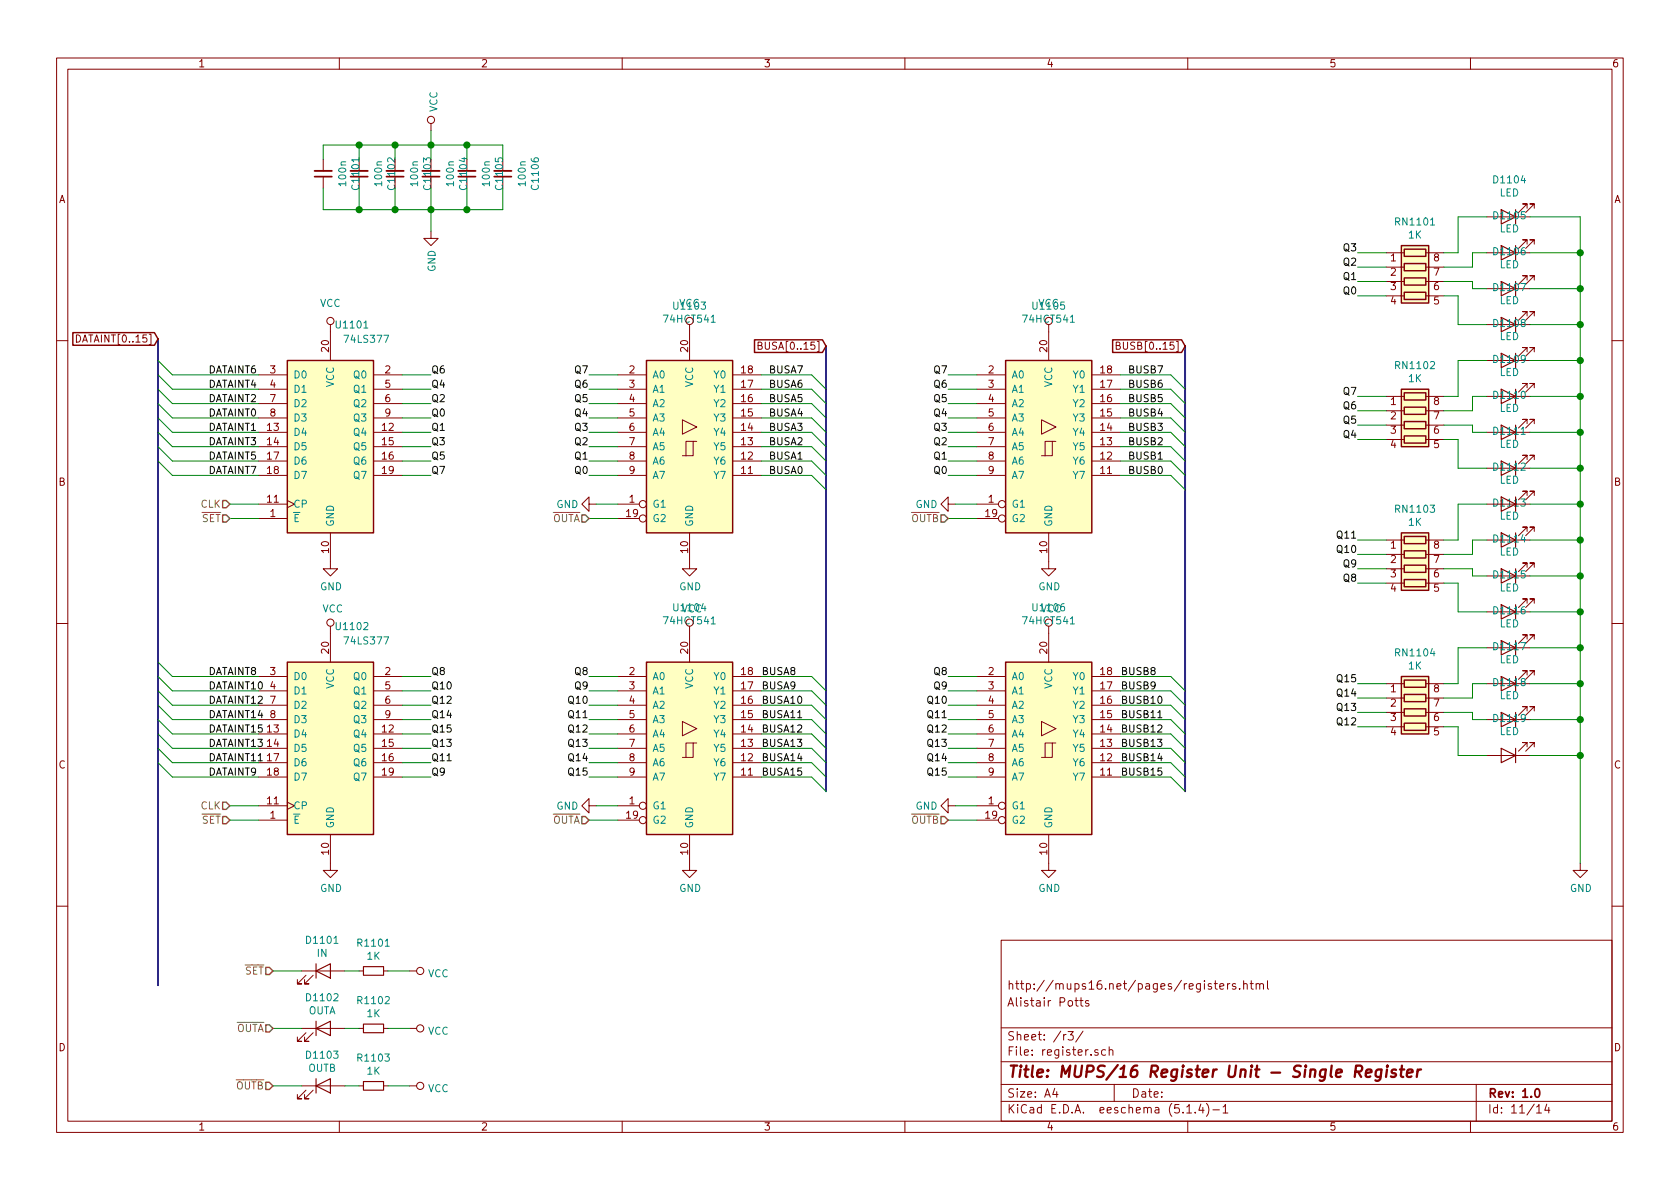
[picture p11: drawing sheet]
<svg xmlns="http://www.w3.org/2000/svg" width="297mm" height="210mm" viewBox="0 0 297 210" stroke-linecap="round" stroke-linejoin="round" font-family="sans-serif">
<g fill="none" stroke="#840000" stroke-width=".18">
<path d="M10 10.3h277v189.9h-277zM12 12.2h273v186.1h-273zM60 10.3v1.9M110 10.3v1.9M160 10.3v1.9M210 10.3v1.9M260 10.3v1.9M57.1 28.2v2M57.1 31.2v2.1M76.2 21.8v1.3M262.9 38.3h2.5M268 38.3h2.5"/>
<path d="M270 36.8v-.7h-.8h.8l-1.5 1.5M271.3 36.8v-.7h-.8h.8l-1.6 1.5M13.5 59.2a.64 .64 0 0 1 .8 .7 .64 .64 0 0 1-.8 .6zM58.4 57.4v6.3M76.2 40.9v1.3h1.3l-1.3 1.2-1.3-1.2h1.3M121.9 57.4v6.3M185.4 57.4v6.3M245.1 44.7h3.2M245.1 47.2h3.2M245.1 49.8h3.2M245.1 52.3h3.2M252.1 44.7h3.2"/>
<path d="M252.1 47.2h3.2M252.1 49.8h3.2M252.1 52.3h3.2M262.9 44.7h2.5M262.9 51h2.5M262.9 57.4h2.5M268 44.7h2.5M268 51h2.5M268 57.4h2.5M270 43.2v-.8h-.8h.8l-1.5 1.5M270 49.5v-.7h-.8h.8l-1.5 1.5M270 55.9v-.8h-.8h.8l-1.5 1.5"/>
<path d="M271.3 43.2v-.8h-.8h.8l-1.6 1.5M271.3 49.5v-.7h-.8h.8l-1.6 1.5M271.3 55.9v-.8h-.8h.8l-1.6 1.5M10 60.2h2M45.7 79h5.1M45.7 76.4h5.1M45.7 73.9h5.1M45.7 71.4h5.1M45.7 68.8h5.1M45.7 66.3h5.1M66 79h5.1M66 76.4h5.1"/>
<path d="M66 73.9h5.1M66 71.4h5.1M66 68.8h5.1M66 66.3h5.1M109.2 79h5.1M109.2 76.4h5.1M109.2 73.9h5.1M109.2 71.4h5.1M109.2 68.8h5.1M109.2 66.3h5.1M120.6 74.2l2.6 1.3-2.6 1.3zM122.6 78h-1.3v2.6"/>
<path d="M123.2 78h-.6v2.6h-2M129.5 79h5.1M129.5 76.4h5.1M129.5 73.9h5.1M129.5 71.4h5.1M129.5 68.8h5.1M129.5 66.3h5.1M134 61.1h.6l.1-.2-.1-.3-.6-.1v1.3h.5l.2-.2 .1-.3-.3-.2M172.7 79h5.1M172.7 76.4h5.1M172.7 73.9h5.1M172.7 71.4h5.1"/>
<path d="M172.7 68.8h5.1M172.7 66.3h5.1M184.1 74.2l2.6 1.3-2.6 1.3zM186.1 78h-1.3v2.6M186.7 78h-.6v2.6h-2M193 79h5.1M193 76.4h5.1M193 73.9h5.1M193 71.4h5.1M193 68.8h5.1M193 66.3h5.1M197.4 61.1h.5l.1-.5-.6-.1v1.3h.4l.3-.3v-.2l-.3-.2"/>
<path d="M245.1 70.1h3.2M245.1 72.6h3.2M245.1 75.2h3.2M245.1 77.7h3.2M252.1 70.1h3.2M252.1 72.6h3.2M252.1 75.2h3.2M252.1 77.7h3.2M262.9 76.4h2.5M262.9 70.1h2.5M262.9 63.7h2.5M268 76.4h2.5"/>
<path d="M268 70.1h2.5M268 63.7h2.5M270 62.2v-.7h-.8h.8l-1.5 1.5M270 68.6v-.8h-.8h.8l-1.5 1.5M270 74.9v-.7h-.8h.8l-1.5 1.5M271.3 62.2v-.7h-.8h.8l-1.6 1.5M271.3 68.6v-.8h-.8h.8l-1.6 1.5M271.3 74.9v-.7h-.8h.8l-1.6 1.5M285 60.2h2M45.7 89.1h5.1M45.7 84.1h5.1M45.7 81.5h5.1"/>
<path d="M45.7 91.7h5.1M50.8 88.5l1.3 .6-1.3 .7M58.4 94.2v6.4h1.3l-1.3 1.2-1.3-1.2h1.3M66 84.1h5.1M66 81.5h5.1M104.1 89.1v-1.2l-1.2 1.2 1.2 1.3v-1.3h1.3M109.2 89.1h3.8M109.2 84.1h5.1M109.2 81.5h5.1M109.2 91.7h3.8M121.9 94.2v6.4h1.3l-1.3 1.2-1.3-1.2h1.3M129.5 84.1h5.1"/>
<path d="M129.5 81.5h5.1M167.6 89.1v-1.2l-1.2 1.2 1.2 1.3v-1.3h1.3M172.7 89.1h3.8M172.7 84.1h5.1M172.7 81.5h5.1M172.7 91.7h3.8M185.4 94.2v6.4h1.3l-1.3 1.2-1.3-1.2h1.3M193 84.1h5.1M193 81.5h5.1M245.1 95.5h3.2M245.1 98h3.2M252.1 95.5h3.2"/>
<path d="M252.1 98h3.2M262.9 89.1h2.5M262.9 95.5h2.5M262.9 82.8h2.5M268 89.1h2.5M268 95.5h2.5M268 82.8h2.5M270 94v-.8h-.8h.8l-1.5 1.5M270 81.3v-.8h-.8h.8l-1.5 1.5M270 87.6v-.7h-.8h.8l-1.5 1.5M271.3 94v-.8h-.8h.8l-1.6 1.5M271.3 81.3v-.8h-.8h.8l-1.6 1.5"/>
<path d="M271.3 87.6v-.7h-.8h.8l-1.6 1.5M10 110.3h2M45.7 119.6h5.1M58.4 110.7v6.4M66 119.6h5.1M109.2 119.6h5.1M121.9 110.7v6.4M129.5 119.6h5.1M172.7 119.6h5.1M185.4 110.7v6.4M193 119.6h5.1M245.1 100.6h3.2"/>
<path d="M245.1 103.1h3.2M252.1 100.6h3.2M252.1 103.1h3.2M262.9 101.8h2.5M262.9 108.2h2.5M262.9 114.5h2.5M268 101.8h2.5M268 108.2h2.5M268 114.5h2.5M270 100.3v-.7h-.8h.8l-1.5 1.5M270 106.7v-.8h-.8h.8l-1.5 1.5M270 113v-.7h-.8h.8l-1.5 1.5"/>
<path d="M270 119.4v-.8h-.8h.8l-1.5 1.5M271.3 100.3v-.7h-.8h.8l-1.6 1.5M271.3 106.7v-.8h-.8h.8l-1.6 1.5M271.3 113v-.7h-.8h.8l-1.6 1.5M271.3 119.4v-.8h-.8h.8l-1.6 1.5M285 110.3h2M45.7 137.4h5.1M45.7 134.9h5.1M45.7 132.3h5.1M45.7 129.8h5.1M45.7 127.2h5.1M45.7 124.7h5.1"/>
<path d="M45.7 122.2h5.1M66 137.4h5.1M66 134.9h5.1M66 132.3h5.1M66 129.8h5.1M66 127.2h5.1M66 124.7h5.1M66 122.2h5.1M109.2 137.4h5.1M109.2 134.9h5.1M109.2 132.3h5.1M109.2 129.8h5.1"/>
<path d="M109.2 127.2h5.1M109.2 124.7h5.1M109.2 122.2h5.1M120.6 127.6l2.6 1.2-2.6 1.3zM122.6 131.4h-1.3v2.5M123.2 131.4h-.6v2.5h-2M129.5 137.4h5.1M129.5 134.9h5.1M129.5 132.3h5.1M129.5 129.8h5.1M129.5 127.2h5.1M129.5 124.7h5.1"/>
<path d="M129.5 122.2h5.1M172.7 137.4h5.1M172.7 134.9h5.1M172.7 132.3h5.1M172.7 129.8h5.1M172.7 127.2h5.1M172.7 124.7h5.1M172.7 122.2h5.1M184.1 127.6l2.6 1.2-2.6 1.3zM186.1 131.4h-1.3v2.5M186.7 131.4h-.6v2.5h-2M193 137.4h5.1"/>
<path d="M193 134.9h5.1M193 132.3h5.1M193 129.8h5.1M193 127.2h5.1M193 124.7h5.1M193 122.2h5.1M245.1 120.9h3.2M245.1 123.4h3.2M245.1 126h3.2M245.1 128.5h3.2M252.1 120.9h3.2M252.1 123.4h3.2"/>
<path d="M252.1 126h3.2M252.1 128.5h3.2M262.9 127.2h2.5M262.9 120.9h2.5M262.9 133.6h7.6M268 127.2h2.5M268 120.9h2.5M270 125.7v-.7h-.8h.8l-1.5 1.5M270 132.1v-.8h-.8h.8l-1.5 1.5M271.3 125.7v-.7h-.8h.8l-1.6 1.5M271.3 132.1v-.8h-.8h.8l-1.6 1.5M45.7 142.5h5.1"/>
<path d="M45.7 145h5.1M50.8 141.9l1.3 .6-1.3 .6M58.4 147.6v6.3h1.3l-1.3 1.3-1.3-1.3h1.3M104.1 142.5v-1.3l-1.2 1.3 1.2 1.3v-1.3h1.3M109.2 142.5h3.8M109.2 145h3.8M121.9 147.6v6.3h1.3l-1.3 1.3-1.3-1.3h1.3M167.6 142.5v-1.3l-1.2 1.3 1.2 1.3v-1.3h1.3M172.7 142.5h3.8M172.7 145h3.8M185.4 147.6v6.3h1.3l-1.3 1.3-1.3-1.3h1.3M279.4 152.6v1.3h1.3l-1.3 1.3-1.3-1.3h1.3"/>
<path d="M10 160.2h2M53.3 171.7h7.7M54.1 172.5l-1.5 1.5h.7h-.7v-.8M55.4 172.5l-1.6 1.5h.8h-.8v-.8M63.5 171.7h.8M67.8 171.7h.8M72.4 171.7h1.3M177 166.3h108v32h-108zM190.1 176.9h.5M190.3 176.4v1.3l.3 .2M190.9 176.9h.6M191.1 176.4v1.3l.4 .2"/>
<path d="M192.5 177l-.4-.1-.2 .2 .1 .3 .5 .1v.3h-.6M214.2 174l-.4-.1-.2 .2 .1 .3 .5 .1v.3h-.6M214.7 173.9h.5M214.9 173.4v1.3l.3 .2M215.7 174.4l.7-.1-.1-.3-.4-.1-.2 .2v.7h.6M217 173.9v1M217.4 173.9l-.3 .2-.1 .1M218.5 174a.37 .37 0 0 0-.6 .1l.1 .3 .5 .1v.1l-.2 .3-.4-.1M219.2 174.8v.1M219.9 174.1l.2-.2 .3 .1 .1 .9M219.9 173.4v1.5M221 173.9h.6"/>
<path d="M221.2 173.4v1.3l.4 .2M222.1 174.1l.2-.2 .4 .1v.9M222.1 173.9v1M222.7 174.1a.36 .36 0 0 1 .4-.2 .36 .36 0 0 1 .3 .2v.8M224.1 173.4v1.3l.2 .2M285 160.2h2M53.3 192h7.7M53.3 181.9h7.7M54.1 192.8l-1.5 1.5h.7h-.7v-.8M54.1 182.6l-1.5 1.5h.7h-.7v-.7M55.4 192.8l-1.6 1.5h.8h-.8v-.8M55.4 182.6l-1.6 1.5h.8h-.8v-.7"/>
<path d="M60 198.3v1.9M63.5 192h.8M63.5 181.9h.8M67.8 192h.8M67.8 181.9h.8M72.4 192h1.3M72.4 181.9h1.3M110 198.3v1.9M160 198.3v1.9M177 194.8h108M177 191.8h108M177 187.8h108"/>
<path d="M177 181.8h108M186.5 192.5l-.4 1h1M186.8 193v1M188.5 182.9l-.3 .1-.1 .2M188.8 182.4h1l-.5 .6 .4 .1v.7l-.2 .1-.7-.1M191.5 182.3l-1.3 2M194.1 185.7a.37 .37 0 0 0-.6 .1l.1 .2 .5 .2 .1 .1-.2 .3-.5-.1M195.5 185.7l-.5-.1-.2 .3v.6l.2 .1 .5-.1M196.1 185.7h.1a.37 .37 0 0 1 .6 .1v.8M196.1 185.1v1.5M197 191.8v3M209.8 195.8l.5-.5v1.5"/>
<path d="M209.8 196.8h.9M210 198.3v1.9M211.3 196.7v.1M212.3 195.2l-.3 1.1h.9M212.7 195.8v1M213.3 195.1a1.71 1.71 0 0 1 0 2.3M214.5 196.3h1.1M216.3 195.8l.4-.5v1.5M216.3 196.8h.8M260 198.3v1.9M261 191.8v6.5M271.7 195.8l.4-.5v1.5"/>
<path d="M271.7 196.8h.8M273.5 195.2l-.4 1.1h.9M273.8 195.8v1"/>
<circle cx="76.2" cy="21.2" r=".63"/>
<circle cx="58.4" cy="56.8" r=".63"/>
<circle cx="113.7" cy="91.7" r=".63"/>
<circle cx="113.7" cy="89.1" r=".63"/>
<circle cx="177.2" cy="91.7" r=".63"/>
<circle cx="177.2" cy="89.1" r=".63"/>
<circle cx="58.4" cy="110.1" r=".63"/>
<circle cx="113.7" cy="145" r=".63"/>
<circle cx="113.7" cy="142.5" r=".63"/>
<circle cx="177.2" cy="142.5" r=".63"/>
<circle cx="177.2" cy="145" r=".63"/>
<circle cx="74.3" cy="171.7" r=".63"/>
<circle cx="74.3" cy="181.9" r=".63"/>
<circle cx="74.3" cy="192" r=".63"/>
</g>
<path d="M55.6 31.2h3.1M62 31.2h3M68.3 31.2h3.1M74.7 31.2h3M81 31.2h3.1M87.4 31.2h3M271.5 192.7l.2-.2a.81 .81 0 0 1 .6 .6 .81 .81 0 0 1-.3 .8l-.1 .1a.79 .79 0 0 1-.4-1.3z" fill="none" stroke="#840000" stroke-width=".3"/>
<g fill="none" stroke="#840000" stroke-width=".41">
<path d="M239.6 189.5h.8a.58 .58 0 0 0 .4-.5 .58 .58 0 0 0-.3-.6h-.7l-.3 2M240.1 189.5l.6 .9M241.5 189.8l1-.2-.1-.4-.5-.1-.3 .3-.1 .9 .2 .1 .6-.1M244.2 189.2a.68 .68 0 0 0-.9 .3v.8l.2 .1 .6-.1M244.3 189.1l-.2 1.6a.6 .6 0 0 1-.9 .3M245.2 189.1l-.1 1.3M245.3 188.4v.2M246.8 189.2a.49 .49 0 0 0-.8 .3l.1 .2 .5 .1 .2 .3-.3 .3-.6-.1M247.5 189.1h.8M247.9 188.4l-.2 1.8 .1 .1 .3 .1M248.8 189.8l1-.2-.1-.4-.6-.1-.3 .3v.9l.2 .1 .6-.1M250.7 189.1l-.2 1.3"/>
<path d="M251.3 189.1a.55 .55 0 0 0-.7 .4"/>
</g>
<g fill="none" stroke="#840000" stroke-width=".2">
<path d="M265.4 37.1l2.6 1.2-2.6 1.3zM268 37.1v2.5M265.4 43.4l2.6 1.3-2.6 1.3zM265.4 49.8l2.6 1.2-2.6 1.3zM265.4 56.1l2.6 1.3-2.6 1.3zM268 43.4v2.6M268 49.8v2.5M268 56.1v2.6M265.4 62.5l2.6 1.2-2.6 1.3zM265.4 68.8l2.6 1.3-2.6 1.3zM265.4 75.2l2.6 1.2-2.6 1.3zM268 62.5v2.5"/>
<path d="M268 68.8v2.6M268 75.2v2.5M265.4 94.2l2.6 1.3-2.6 1.3zM265.4 81.5l2.6 1.3-2.6 1.3zM265.4 87.9l2.6 1.2-2.6 1.3zM268 81.5v2.6M268 87.9v2.5M268 94.2v2.6M265.4 100.6l2.6 1.2-2.6 1.3zM265.4 106.9l2.6 1.3-2.6 1.3zM265.4 113.3l2.6 1.2-2.6 1.3zM265.4 119.6l2.6 1.3-2.6 1.3z"/>
<path d="M268 100.6v2.5M268 106.9v2.6M268 113.3v2.5M268 119.6v2.6M265.4 126l2.6 1.2-2.6 1.3zM265.4 132.3l2.6 1.3-2.6 1.3zM268 126v2.5M268 132.3v2.6M55.9 171.7l2.5-1.3v2.6zM55.9 170.4v2.6M64.3 170.9h3.5v1.6h-3.5zM55.9 192l2.5-1.3v2.6z"/>
<path d="M55.9 181.9l2.5-1.3v2.5zM55.9 180.6v2.5M55.9 190.7v2.6M64.3 191.3h3.5v1.5h-3.5zM64.3 181.1h3.5v1.5h-3.5z"/>
</g>
<g fill="#ffffc2" stroke="#ffffc2" stroke-width=".18">
<path d="M114.3 63.7h15.2v30.5h-15.2z"/>
<path d="M247.8 43.4h4.8v10.2h-4.8z"/>
<path d="M114.3 117.1h15.2v30.5h-15.2z"/>
<path d="M50.8 117.1h15.2v30.5h-15.2z"/>
<path d="M247.8 68.8h4.8v10.2h-4.8z"/>
<path d="M247.8 94.2h4.8v10.2h-4.8z"/>
<path d="M247.8 119.6h4.8v10.2h-4.8z"/>
<path d="M50.8 63.7h15.2v30.5h-15.2z"/>
<path d="M177.8 63.7h15.2v30.5h-15.2z"/>
<path d="M177.8 117.1h15.2v30.5h-15.2z"/>
</g>
<g fill="none" stroke="#840000" stroke-width=".25">
<path d="M12.9 58.8h14.4l.6 1.1-.6 1.2h-14.4zM247.8 43.4h4.8v10.2h-4.8zM248.3 44.1h3.8v1.2h-3.8zM248.3 46.6h3.8v1.3h-3.8zM248.3 49.1h3.8v1.3h-3.8zM248.3 51.7h3.8v1.3h-3.8zM50.8 63.7h15.2v30.5h-15.2zM114.3 63.7h15.2v30.5h-15.2zM133.4 60.1h12l.6 1.1-.6 1.1h-12zM177.8 63.7h15.2v30.5h-15.2zM196.7 60.1h12.2l.6 1.1-.6 1.1h-12.2zM247.8 68.8h4.8v10.2h-4.8z"/>
<path d="M248.3 69.5h3.8v1.2h-3.8zM248.3 72h3.8v1.3h-3.8zM248.3 74.5h3.8v1.3h-3.8zM248.3 77.1h3.8v1.3h-3.8zM247.8 94.2h4.8v10.2h-4.8zM248.3 94.9h3.8v1.2h-3.8zM248.3 97.4h3.8v1.3h-3.8zM248.3 99.9h3.8v1.3h-3.8zM50.8 117.1h15.2v30.5h-15.2zM114.3 117.1h15.2v30.5h-15.2zM177.8 117.1h15.2v30.5h-15.2zM247.8 119.6h4.8v10.2h-4.8z"/>
<path d="M248.3 102.5h3.8v1.3h-3.8zM248.3 120.3h3.8v1.2h-3.8zM248.3 122.8h3.8v1.3h-3.8zM248.3 125.3h3.8v1.3h-3.8zM248.3 127.9h3.8v1.3h-3.8z"/>
</g>
<path d="M119.1 53.4v1.1l.3 .2 .3-.1 .2-.1v-1.1M124 53.4h.7l-.4 .5 .4 .1-.1 .6-.4 .1-.2-.1M182.6 53.4v1.1l.3 .2 .3-.1 .2-.1v-1.1M188.2 53.4h-.6l-.1 .6 .2-.1 .4 .1 .1 .6-.2 .1-.5-.1M119.1 106.8v1l.3 .2h.3l.2-.2v-1M124.3 106.7l-.3 .9h.8M182.6 106.8v1l.3 .2h.3l.2-.2v-1" fill="none" stroke="#008484" stroke-width=".18"/>
<path d="M55.6 30.2h3.1M62 30.2h3M68.3 30.2h3.1M74.7 30.2h3M81 30.2h3.1M87.4 30.2h3" fill="none" stroke="#840000" stroke-width=".33"/>
<path d="M27.9 59.9v114.3M146 61.2v78.7M209.5 61.2v78.7" fill="none" stroke="#000084" stroke-width=".3"/>
<g fill="none" stroke="#008400" stroke-width=".18">
<path d="M57.1 33.3v3.8h31.8v-3.8M57.1 28.2v-2.6h31.8v2.6M63.5 25.6v2.6M63.5 33.3v3.8M69.8 25.6v2.6M69.8 33.3v3.8M76.2 23.1v5.1M76.2 33.3v7.6M82.5 25.6v2.6M82.5 33.3v3.8M262.9 38.3h-5.1v6.4h-2.5M270.5 38.3h8.9v114.3"/>
<path d="M240 52.3h5.1M240 49.8h5.1M240 47.2h5.1M240 44.7h5.1M255.3 49.8h5v1.2h2.6M255.3 52.3h2.5v5.1h5.1M262.9 44.7h-2.6v2.5h-5M270.5 44.7h8.9M270.5 51h8.9M270.5 57.4h8.9M27.9 73.9l2.6 2.5h15.2M27.9 71.4l2.6 2.5h15.2"/>
<path d="M27.9 79l2.6 2.5h15.2M27.9 76.4l2.6 2.6h15.2M27.9 68.8l2.6 2.6h15.2M27.9 66.3l2.6 2.5h15.2M27.9 63.7l2.6 2.6h15.2M71.1 76.4h5.1M71.1 73.9h5.1M71.1 79h5.1M71.1 71.4h5.1M71.1 68.8h5.1M71.1 66.3h5.1M104.1 76.4h5.1"/>
<path d="M104.1 73.9h5.1M104.1 79h5.1M104.1 71.4h5.1M104.1 68.8h5.1M104.1 66.3h5.1M134.6 76.4h8.9l2.5 2.6M134.6 73.9h8.9l2.5 2.5M134.6 79h8.9l2.5 2.5M134.6 71.4h8.9l2.5 2.5M134.6 68.8h8.9l2.5 2.6M134.6 66.3h8.9l2.5 2.5M167.6 76.4h5.1"/>
<path d="M167.6 73.9h5.1M167.6 79h5.1M167.6 71.4h5.1M167.6 68.8h5.1M167.6 66.3h5.1M198.1 76.4h8.9l2.5 2.6M198.1 73.9h8.9l2.5 2.5M198.1 79h8.9l2.5 2.5M198.1 71.4h8.9l2.5 2.5M198.1 68.8h8.9l2.5 2.6M198.1 66.3h8.9l2.5 2.5M240 77.7h5.1"/>
<path d="M240 72.6h5.1M240 70.1h5.1M240 75.2h5.1M255.3 75.2h5v1.2h2.6M255.3 77.7h2.5v5.1h5.1M262.9 70.1h-2.6v2.5h-5M262.9 63.7h-5.1v6.4h-2.5M270.5 76.4h8.9M270.5 70.1h8.9M270.5 63.7h8.9M27.9 81.5l2.6 2.6h15.2M40.6 89.1h5.1"/>
<path d="M40.6 91.7h5.1M71.1 84.1h5.1M71.1 81.5h5.1M104.1 91.7h5.1M104.1 84.1h5.1M104.1 81.5h5.1M105.4 89.1h3.8M134.6 84.1h8.9l2.5 2.5M134.6 81.5h8.9l2.5 2.6M167.6 91.7h5.1M167.6 84.1h5.1M167.6 81.5h5.1"/>
<path d="M168.9 89.1h3.8M198.1 84.1h8.9l2.5 2.5M198.1 81.5h8.9l2.5 2.6M240 95.5h5.1M240 98h5.1M262.9 95.5h-2.6v2.5h-5M262.9 89.1h-5.1v6.4h-2.5M270.5 82.8h8.9M270.5 95.5h8.9M270.5 89.1h8.9M27.9 119.6l2.6 2.6h15.2M27.9 117.1l2.6 2.5h15.2"/>
<path d="M71.1 119.6h5.1M104.1 119.6h5.1M134.6 119.6h8.9l2.5 2.6M167.6 119.6h5.1M198.1 119.6h8.9l2.5 2.6M240 100.6h5.1M240 103.1h5.1M255.3 100.6h5v1.2h2.6M255.3 103.1h2.5v5.1h5.1M262.9 114.5h-5.1v6.4h-2.5M270.5 101.8h8.9M270.5 108.2h8.9"/>
<path d="M270.5 114.5h8.9M27.9 134.9l2.6 2.5h15.2M27.9 132.3l2.6 2.6h15.2M27.9 129.8l2.6 2.5h15.2M27.9 127.2l2.6 2.6h15.2M27.9 124.7l2.6 2.5h15.2M27.9 122.2l2.6 2.5h15.2M71.1 137.4h5.1M71.1 134.9h5.1M71.1 132.3h5.1M71.1 129.8h5.1M71.1 127.2h5.1"/>
<path d="M71.1 124.7h5.1M71.1 122.2h5.1M104.1 137.4h5.1M104.1 134.9h5.1M104.1 132.3h5.1M104.1 129.8h5.1M104.1 127.2h5.1M104.1 124.7h5.1M104.1 122.2h5.1M134.6 137.4h8.9l2.5 2.5M134.6 134.9h8.9l2.5 2.5M134.6 132.3h8.9l2.5 2.6"/>
<path d="M134.6 129.8h8.9l2.5 2.5M134.6 127.2h8.9l2.5 2.6M134.6 124.7h8.9l2.5 2.5M134.6 122.2h8.9l2.5 2.5M167.6 137.4h5.1M167.6 134.9h5.1M167.6 132.3h5.1M167.6 129.8h5.1M167.6 127.2h5.1M167.6 124.7h5.1M167.6 122.2h5.1M198.1 137.4h8.9l2.5 2.5"/>
<path d="M198.1 134.9h8.9l2.5 2.5M198.1 132.3h8.9l2.5 2.6M198.1 129.8h8.9l2.5 2.5M198.1 127.2h8.9l2.5 2.6M198.1 124.7h8.9l2.5 2.5M198.1 122.2h8.9l2.5 2.5M240 123.4h5.1M240 120.9h5.1M240 128.5h5.1M240 126h5.1M255.3 126h5v1.2h2.6M255.3 128.5h2.5v5.1h5.1"/>
<path d="M262.9 120.9h-2.6v2.5h-5M270.5 120.9h8.9M270.5 127.2h8.9M270.5 133.6h8.9M40.6 145h5.1M40.6 142.5h5.1M104.1 145h5.1M105.4 142.5h3.8M167.6 145h5.1M168.9 142.5h3.8M48.3 171.7h5M61 171.7h2.5"/>
<path d="M68.6 171.7h3.8M48.3 181.9h5M48.3 192h5M61 181.9h2.5M61 192h2.5M68.6 181.9h3.8M68.6 192h3.8"/>
</g>
<path d="M39.4 88.5h.6l.6 .6-.6 .7h-.6zM39.4 91.1h.6l.6 .6-.6 .6h-.6zM102.9 91.1h.6l.6 .6-.6 .6h-.6zM166.4 91.1h.6l.6 .6-.6 .6h-.6zM39.4 141.9h.6l.6 .6-.6 .6h-.6zM39.4 144.4h.6l.6 .6-.6 .7h-.6zM102.9 144.4h.6l.6 .6-.6 .7h-.6zM166.4 144.4h.6l.6 .6-.6 .7h-.6zM47 171.1h.6l.7 .6-.7 .6h-.6zM47 191.4h.6l.7 .6-.7 .7h-.6zM47 181.2h.6l.7 .7-.7 .6h-.6z" fill="none" stroke="#848400" stroke-width=".25"/>
<path d="M204.8 81.2h.7M141 126.9h.8M204.7 126.9h.7M205 133.2l-.3 .9h.8" fill="none" stroke="#000" stroke-width=".18"/>
<g fill="#008400" stroke="#008400" stroke-width=".25">
<circle cx="279.4" cy="114.5" r=".51"/>
<circle cx="279.4" cy="101.8" r=".51"/>
<circle cx="279.4" cy="108.2" r=".51"/>
<circle cx="279.4" cy="44.7" r=".51"/>
<circle cx="76.2" cy="37.1" r=".51"/>
<circle cx="76.2" cy="25.6" r=".51"/>
<circle cx="279.4" cy="51" r=".51"/>
<circle cx="279.4" cy="120.9" r=".51"/>
<circle cx="279.4" cy="57.4" r=".51"/>
<circle cx="82.6" cy="37.1" r=".51"/>
<circle cx="279.4" cy="133.6" r=".51"/>
<circle cx="279.4" cy="63.7" r=".51"/>
<circle cx="279.4" cy="95.5" r=".51"/>
<circle cx="82.6" cy="25.6" r=".51"/>
<circle cx="279.4" cy="70.1" r=".51"/>
<circle cx="63.5" cy="37.1" r=".51"/>
<circle cx="279.4" cy="76.4" r=".51"/>
<circle cx="63.5" cy="25.6" r=".51"/>
<circle cx="69.9" cy="37.1" r=".51"/>
<circle cx="279.4" cy="82.8" r=".51"/>
<circle cx="69.9" cy="25.6" r=".51"/>
<circle cx="279.4" cy="127.2" r=".51"/>
<circle cx="279.4" cy="89.1" r=".51"/>
</g>
<text font-size="2.8" fill="#840000" x="178" y="190.5">Title: MUPS/16 Register Unit - Single Register</text>
<g font-size="2.1" fill="#840000">
<text x="178" y="178">Alistair Potts</text>
<text x="178" y="175">http://mups16.net/pages/registers.html</text>
<text x="178" y="184">Sheet: /r3/</text>
<text x="178" y="186.7">File: register.sch</text>
<text x="178" y="196.9">KiCad E.D.A. eeschema (5.1.4)-1</text>
<text x="178" y="194.1">Size: A4</text>
<text x="200" y="194.1">Date:</text>
<text x="263" y="194.1">Rev: 1.0</text>
<text x="263" y="196.9">Id: 11/14</text>
</g>
<g font-size="1.8" fill="#840000">
<text x="35" y="11.9">1</text>
<text x="85" y="11.9">2</text>
<text x="135" y="11.9">3</text>
<text x="185" y="11.9">4</text>
<text x="235" y="11.9">5</text>
<text x="285" y="11.9">6</text>
<text x="10.4" y="35.9">A</text>
<text x="69.9" y="33.3" transform="rotate(-90 69.9 33.3)">C1102</text>
<text x="76.2" y="33.3" transform="rotate(-90 76.2 33.3)">C1103</text>
<text x="285.4" y="35.9">A</text>
<text x="245.9" y="46.2">1</text>
<text x="253.5" y="46.2">8</text>
<text x="245.9" y="48.8">2</text>
<text x="245.9" y="51.3">3</text>
<text x="245.9" y="53.8">4</text>
<text x="253.5" y="53.8">5</text>
<text x="253.5" y="51.3">6</text>
<text x="253.5" y="48.8">7</text>
<text x="117.7" y="57.1">74HCT541</text>
<text x="14.3" y="60.6">DATAINT[0..15]</text>
<text x="58.2" y="62.2" transform="rotate(-90 58.2 62.2)">20</text>
<text x="121.7" y="62.2" transform="rotate(-90 121.7 62.2)">20</text>
<text x="135.1" y="61.8">BUSA[0..15]</text>
<text x="185.2" y="62.2" transform="rotate(-90 185.2 62.2)">20</text>
<text x="198.6" y="61.8">BUSB[0..15]</text>
<text x="47.8" y="66">3</text>
<text x="47.8" y="68.6">4</text>
<text x="47.8" y="71.1">7</text>
<text x="68.1" y="66">2</text>
<text x="68.1" y="68.6">5</text>
<text x="68.1" y="71.1">6</text>
<text x="111.3" y="66">2</text>
<text x="111.3" y="68.6">3</text>
<text x="111.3" y="71.1">4</text>
<text x="131.1" y="71.1">16</text>
<text x="131.1" y="68.6">17</text>
<text x="131.1" y="66">18</text>
<text x="174.8" y="66">2</text>
<text x="174.8" y="68.6">3</text>
<text x="174.8" y="71.1">4</text>
<text x="194.6" y="71.1">16</text>
<text x="194.6" y="68.6">17</text>
<text x="194.6" y="66">18</text>
<text x="245.9" y="71.6">1</text>
<text x="253.5" y="71.6">8</text>
<text x="47.3" y="76.2">13</text>
<text x="47.8" y="73.7">8</text>
<text x="67.6" y="76.2">12</text>
<text x="68.1" y="73.7">9</text>
<text x="111.3" y="73.7">5</text>
<text x="111.3" y="76.2">6</text>
<text x="131.1" y="76.2">14</text>
<text x="131.1" y="73.7">15</text>
<text x="174.8" y="73.7">5</text>
<text x="174.8" y="76.2">6</text>
<text x="194.6" y="76.2">14</text>
<text x="194.6" y="73.7">15</text>
<text x="245.9" y="74.2">2</text>
<text x="245.9" y="76.7">3</text>
<text x="253.5" y="76.7">6</text>
<text x="253.5" y="74.2">7</text>
<text x="47.3" y="78.7">14</text>
<text x="47.3" y="81.3">17</text>
<text x="47.3" y="83.8">18</text>
<text x="67.6" y="78.7">15</text>
<text x="67.6" y="81.3">16</text>
<text x="67.6" y="83.8">19</text>
<text x="111.3" y="78.7">7</text>
<text x="111.3" y="81.3">8</text>
<text x="111.3" y="83.8">9</text>
<text x="131.1" y="83.8">11</text>
<text x="131.1" y="81.3">12</text>
<text x="131.1" y="78.7">13</text>
<text x="174.8" y="78.7">7</text>
<text x="174.8" y="81.3">8</text>
<text x="174.8" y="83.8">9</text>
<text x="194.6" y="83.8">11</text>
<text x="194.6" y="81.3">12</text>
<text x="194.6" y="78.7">13</text>
<text x="245.9" y="79.2">4</text>
<text x="253.5" y="79.2">5</text>
<text x="10.4" y="85.9">B</text>
<text x="47.3" y="88.9">11</text>
<text x="111.3" y="88.9">1</text>
<text x="174.8" y="88.9">1</text>
<text x="264.3" y="89.6">D1113</text>
<text x="285.4" y="85.9">B</text>
<text x="47.8" y="91.4">1</text>
<text x="110.8" y="91.4">19</text>
<text x="174.3" y="91.4">19</text>
<text x="58.2" y="97.7" transform="rotate(-90 58.2 97.7)">10</text>
<text x="121.7" y="97.7" transform="rotate(-90 121.7 97.7)">10</text>
<text x="185.2" y="97.7" transform="rotate(-90 185.2 97.7)">10</text>
<text x="245.9" y="97">1</text>
<text x="245.9" y="99.6">2</text>
<text x="253.5" y="99.6">7</text>
<text x="253.5" y="97">8</text>
<text x="245.9" y="102.1">3</text>
<text x="245.9" y="104.6">4</text>
<text x="253.5" y="104.6">5</text>
<text x="253.5" y="102.1">6</text>
<text x="117.7" y="110.4">74HCT541</text>
<text x="47.8" y="119.4">3</text>
<text x="58.2" y="115.5" transform="rotate(-90 58.2 115.5)">20</text>
<text x="68.1" y="119.4">2</text>
<text x="111.3" y="119.4">2</text>
<text x="121.7" y="115.5" transform="rotate(-90 121.7 115.5)">20</text>
<text x="131.1" y="119.4">18</text>
<text x="174.8" y="119.4">2</text>
<text x="185.2" y="115.5" transform="rotate(-90 185.2 115.5)">20</text>
<text x="194.6" y="119.4">18</text>
<text x="47.8" y="121.9">4</text>
<text x="47.8" y="124.5">7</text>
<text x="68.1" y="121.9">5</text>
<text x="68.1" y="124.5">6</text>
<text x="111.3" y="121.9">3</text>
<text x="111.3" y="124.5">4</text>
<text x="131.1" y="124.5">16</text>
<text x="131.1" y="121.9">17</text>
<text x="174.8" y="121.9">3</text>
<text x="174.8" y="124.5">4</text>
<text x="194.6" y="124.5">16</text>
<text x="194.6" y="121.9">17</text>
<text x="245.9" y="122.4">1</text>
<text x="245.9" y="125">2</text>
<text x="253.5" y="125">7</text>
<text x="253.5" y="122.4">8</text>
<text x="47.3" y="129.5">13</text>
<text x="47.8" y="127">8</text>
<text x="67.6" y="129.5">12</text>
<text x="68.1" y="127">9</text>
<text x="111.3" y="127">5</text>
<text x="111.3" y="129.5">6</text>
<text x="131.1" y="129.5">14</text>
<text x="131.1" y="127">15</text>
<text x="174.8" y="127">5</text>
<text x="174.8" y="129.5">6</text>
<text x="194.6" y="129.5">14</text>
<text x="194.6" y="127">15</text>
<text x="245.9" y="127.5">3</text>
<text x="245.9" y="130">4</text>
<text x="253.5" y="130">5</text>
<text x="253.5" y="127.5">6</text>
<text x="10.4" y="135.9">C</text>
<text x="47.3" y="132.1">14</text>
<text x="47.3" y="134.6">17</text>
<text x="47.3" y="137.2">18</text>
<text x="67.6" y="132.1">15</text>
<text x="67.6" y="134.6">16</text>
<text x="67.6" y="137.2">19</text>
<text x="111.3" y="132.1">7</text>
<text x="111.3" y="134.6">8</text>
<text x="111.3" y="137.2">9</text>
<text x="131.1" y="137.2">11</text>
<text x="131.1" y="134.6">12</text>
<text x="131.1" y="132.1">13</text>
<text x="174.8" y="132.1">7</text>
<text x="174.8" y="134.6">8</text>
<text x="174.8" y="137.2">9</text>
<text x="194.6" y="137.2">11</text>
<text x="194.6" y="134.6">12</text>
<text x="194.6" y="132.1">13</text>
<text x="285.4" y="135.9">C</text>
<text x="47.3" y="142.2">11</text>
<text x="111.3" y="142.2">1</text>
<text x="174.8" y="142.2">1</text>
<text x="47.8" y="144.8">1</text>
<text x="110.8" y="144.8">19</text>
<text x="174.3" y="144.8">19</text>
<text x="58.2" y="151.1" transform="rotate(-90 58.2 151.1)">10</text>
<text x="121.7" y="151.1" transform="rotate(-90 121.7 151.1)">10</text>
<text x="185.2" y="151.1" transform="rotate(-90 185.2 151.1)">10</text>
<text x="10.4" y="185.9">D</text>
<text x="285.4" y="185.9">D</text>
<text x="35" y="199.9">1</text>
<text x="85" y="199.9">2</text>
<text x="135" y="199.9">3</text>
<text x="185" y="199.9">4</text>
<text x="235" y="199.9">5</text>
<text x="285" y="199.9">6</text>
</g>
<g font-size="1.8" fill="#008484">
<text x="77.3" y="19.8" transform="rotate(-90 77.3 19.8)">VCC</text>
<text x="61.2" y="32.7" transform="rotate(-90 61.2 32.7)">100n</text>
<text x="63.5" y="33.3" transform="rotate(-90 63.5 33.3)">C1101</text>
<text x="67.6" y="32.7" transform="rotate(-90 67.6 32.7)">100n</text>
<text x="73.9" y="32.7" transform="rotate(-90 73.9 32.7)">100n</text>
<text x="80.3" y="32.7" transform="rotate(-90 80.3 32.7)">100n</text>
<text x="82.6" y="33.3" transform="rotate(-90 82.6 33.3)">C1104</text>
<text x="86.6" y="32.7" transform="rotate(-90 86.6 32.7)">100n</text>
<text x="88.9" y="33.3" transform="rotate(-90 88.9 33.3)">C1105</text>
<text x="93" y="32.7" transform="rotate(-90 93 32.7)">100n</text>
<text x="95.3" y="33.3" transform="rotate(-90 95.3 33.3)">C1106</text>
<text x="264.3" y="32.4">D1104</text>
<text x="265.1" y="34.7">LED</text>
<text x="247" y="39.9">RN1101</text>
<text x="264.3" y="38.8">D1105</text>
<text x="265.1" y="41.1">LED</text>
<text x="249.1" y="42.2">1K</text>
<text x="264.3" y="45.1">D1106</text>
<text x="265.1" y="47.4">LED</text>
<text x="77" y="48.1" transform="rotate(-90 77 48.1)">GND</text>
<text x="264.3" y="51.5">D1107</text>
<text x="265.1" y="53.8">LED</text>
<text x="56.6" y="54.3">VCC</text>
<text x="59.6" y="58.1">U1101</text>
<text x="120.1" y="54.3">VCC</text>
<text x="181.2" y="57.1">74HCT541</text>
<text x="183.6" y="54.3">VCC</text>
<text x="264.3" y="57.8">D1108</text>
<text x="61.2" y="60.6">74LS377</text>
<text x="247" y="65.3">RN1102</text>
<text x="264.3" y="64.2">D1109</text>
<text x="265.1" y="60.1">LED</text>
<text x="51.8" y="66.9">D0</text>
<text x="51.8" y="69.5">D1</text>
<text x="59.1" y="68.5" transform="rotate(-90 59.1 68.5)">VCC</text>
<text x="62.7" y="66.9">Q0</text>
<text x="62.7" y="69.5">Q1</text>
<text x="115.3" y="66.9">A0</text>
<text x="115.3" y="69.5">A1</text>
<text x="122.6" y="68.5" transform="rotate(-90 122.6 68.5)">VCC</text>
<text x="126.4" y="69.5">Y1</text>
<text x="126.4" y="66.9">Y0</text>
<text x="178.8" y="66.9">A0</text>
<text x="178.8" y="69.5">A1</text>
<text x="186.1" y="68.5" transform="rotate(-90 186.1 68.5)">VCC</text>
<text x="189.9" y="69.5">Y1</text>
<text x="189.9" y="66.9">Y0</text>
<text x="249.1" y="67.6">1K</text>
<text x="264.3" y="70.5">D1110</text>
<text x="265.1" y="66.5">LED</text>
<text x="51.8" y="77.1">D4</text>
<text x="51.8" y="72">D2</text>
<text x="51.8" y="74.5">D3</text>
<text x="62.7" y="77.1">Q4</text>
<text x="62.7" y="72">Q2</text>
<text x="62.7" y="74.5">Q3</text>
<text x="115.3" y="72">A2</text>
<text x="115.3" y="74.5">A3</text>
<text x="115.3" y="77.1">A4</text>
<text x="126.4" y="77.1">Y4</text>
<text x="126.4" y="74.5">Y3</text>
<text x="126.4" y="72">Y2</text>
<text x="178.8" y="72">A2</text>
<text x="178.8" y="74.5">A3</text>
<text x="178.8" y="77.1">A4</text>
<text x="189.9" y="77.1">Y4</text>
<text x="189.9" y="74.5">Y3</text>
<text x="189.9" y="72">Y2</text>
<text x="264.3" y="76.9">D1111</text>
<text x="265.1" y="72.8">LED</text>
<text x="51.8" y="79.6">D5</text>
<text x="51.8" y="82.2">D6</text>
<text x="62.7" y="79.6">Q5</text>
<text x="62.7" y="82.2">Q6</text>
<text x="115.3" y="79.6">A5</text>
<text x="115.3" y="82.2">A6</text>
<text x="126.4" y="82.2">Y6</text>
<text x="126.4" y="79.6">Y5</text>
<text x="178.8" y="79.6">A5</text>
<text x="178.8" y="82.2">A6</text>
<text x="189.9" y="82.2">Y6</text>
<text x="189.9" y="79.6">Y5</text>
<text x="264.3" y="83.2">D1112</text>
<text x="265.1" y="79.2">LED</text>
<text x="51.8" y="89.8">CP</text>
<text x="51.8" y="84.7">D7</text>
<text x="62.7" y="84.7">Q7</text>
<text x="98.4" y="89.8">GND</text>
<text x="115.3" y="89.8">G1</text>
<text x="115.3" y="84.7">A7</text>
<text x="126.4" y="84.7">Y7</text>
<text x="161.9" y="89.8">GND</text>
<text x="178.8" y="89.8">G1</text>
<text x="178.8" y="84.7">A7</text>
<text x="189.9" y="84.7">Y7</text>
<text x="265.1" y="85.5">LED</text>
<text x="51.8" y="92.3">E</text>
<text x="59.1" y="93.2" transform="rotate(-90 59.1 93.2)">GND</text>
<text x="115.3" y="92.3">G2</text>
<text x="122.6" y="93.2" transform="rotate(-90 122.6 93.2)">GND</text>
<text x="178.8" y="92.3">G2</text>
<text x="186.1" y="93.2" transform="rotate(-90 186.1 93.2)">GND</text>
<text x="247" y="90.7">RN1103</text>
<text x="249.1" y="93">1K</text>
<text x="264.3" y="95.9">D1114</text>
<text x="265.1" y="91.9">LED</text>
<text x="265.1" y="98.2">LED</text>
<text x="56.6" y="104.4">GND</text>
<text x="120.1" y="104.4">GND</text>
<text x="183.6" y="104.4">GND</text>
<text x="264.3" y="102.3">D1115</text>
<text x="265.1" y="104.6">LED</text>
<text x="57" y="108.3">VCC</text>
<text x="59.6" y="111.4">U1102</text>
<text x="61.2" y="114">74LS377</text>
<text x="120.5" y="108.3">VCC</text>
<text x="181.2" y="110.4">74HCT541</text>
<text x="184" y="108.3">VCC</text>
<text x="264.3" y="108.6">D1116</text>
<text x="265.1" y="110.9">LED</text>
<text x="247" y="116.1">RN1104</text>
<text x="249.1" y="118.4">1K</text>
<text x="264.3" y="115">D1117</text>
<text x="265.1" y="117.3">LED</text>
<text x="51.8" y="120.3">D0</text>
<text x="51.8" y="122.8">D1</text>
<text x="51.8" y="125.3">D2</text>
<text x="59.1" y="121.8" transform="rotate(-90 59.1 121.8)">VCC</text>
<text x="62.7" y="120.3">Q0</text>
<text x="62.7" y="122.8">Q1</text>
<text x="62.7" y="125.3">Q2</text>
<text x="115.3" y="120.3">A0</text>
<text x="115.3" y="122.8">A1</text>
<text x="115.3" y="125.3">A2</text>
<text x="122.6" y="121.8" transform="rotate(-90 122.6 121.8)">VCC</text>
<text x="126.4" y="125.3">Y2</text>
<text x="126.4" y="122.8">Y1</text>
<text x="126.4" y="120.3">Y0</text>
<text x="178.8" y="120.3">A0</text>
<text x="178.8" y="122.8">A1</text>
<text x="178.8" y="125.3">A2</text>
<text x="186.1" y="121.8" transform="rotate(-90 186.1 121.8)">VCC</text>
<text x="189.9" y="125.3">Y2</text>
<text x="189.9" y="122.8">Y1</text>
<text x="189.9" y="120.3">Y0</text>
<text x="264.3" y="121.3">D1118</text>
<text x="265.1" y="123.6">LED</text>
<text x="51.8" y="130.4">D4</text>
<text x="51.8" y="127.9">D3</text>
<text x="62.7" y="130.4">Q4</text>
<text x="62.7" y="127.9">Q3</text>
<text x="115.3" y="127.9">A3</text>
<text x="115.3" y="130.4">A4</text>
<text x="126.4" y="130.4">Y4</text>
<text x="126.4" y="127.9">Y3</text>
<text x="178.8" y="127.9">A3</text>
<text x="178.8" y="130.4">A4</text>
<text x="189.9" y="130.4">Y4</text>
<text x="189.9" y="127.9">Y3</text>
<text x="264.3" y="127.7">D1119</text>
<text x="265.1" y="130">LED</text>
<text x="51.8" y="133">D5</text>
<text x="51.8" y="135.5">D6</text>
<text x="62.7" y="133">Q5</text>
<text x="62.7" y="135.5">Q6</text>
<text x="115.3" y="133">A5</text>
<text x="115.3" y="135.5">A6</text>
<text x="126.4" y="135.5">Y6</text>
<text x="126.4" y="133">Y5</text>
<text x="178.8" y="133">A5</text>
<text x="178.8" y="135.5">A6</text>
<text x="189.9" y="135.5">Y6</text>
<text x="189.9" y="133">Y5</text>
<text x="51.8" y="143.1">CP</text>
<text x="51.8" y="138">D7</text>
<text x="62.7" y="138">Q7</text>
<text x="98.4" y="143.2">GND</text>
<text x="115.3" y="143.1">G1</text>
<text x="115.3" y="138">A7</text>
<text x="126.4" y="138">Y7</text>
<text x="161.9" y="143.2">GND</text>
<text x="178.8" y="143.1">G1</text>
<text x="178.8" y="138">A7</text>
<text x="189.9" y="138">Y7</text>
<text x="51.8" y="145.7">E</text>
<text x="59.1" y="146.6" transform="rotate(-90 59.1 146.6)">GND</text>
<text x="115.3" y="145.7">G2</text>
<text x="122.6" y="146.6" transform="rotate(-90 122.6 146.6)">GND</text>
<text x="178.8" y="145.7">G2</text>
<text x="186.1" y="146.6" transform="rotate(-90 186.1 146.6)">GND</text>
<text x="56.6" y="157.7">GND</text>
<text x="120.1" y="157.7">GND</text>
<text x="183.6" y="157.7">GND</text>
<text x="277.6" y="157.7">GND</text>
<text x="54.4" y="166.9">D1101</text>
<text x="63.4" y="167.4">R1101</text>
<text x="56.1" y="169.2">IN</text>
<text x="64.9" y="169.7">1K</text>
<text x="75.7" y="172.8">VCC</text>
<text x="54.4" y="177.1">D1102</text>
<text x="54.5" y="179.4">OUTA</text>
<text x="63.4" y="177.6">R1102</text>
<text x="64.9" y="179.9">1K</text>
<text x="75.7" y="183">VCC</text>
<text x="54.4" y="187.2">D1103</text>
<text x="54.5" y="189.5">OUTB</text>
<text x="63.4" y="187.7">R1103</text>
<text x="64.9" y="190">1K</text>
<text x="75.7" y="193.1">VCC</text>
</g>
<g font-size="1.8">
<text x="237.7" y="44.4">Q3</text>
<text x="237.7" y="47">Q2</text>
<text x="237.7" y="49.5">Q1</text>
<text x="237.7" y="52.1">Q0</text>
<text x="36.8" y="71.1">DATAINT2</text>
<text x="36.8" y="66">DATAINT6</text>
<text x="36.8" y="68.6">DATAINT4</text>
<text x="76.2" y="66">Q6</text>
<text x="76.2" y="68.6">Q4</text>
<text x="76.2" y="71.1">Q2</text>
<text x="101.8" y="71.1">Q5</text>
<text x="101.8" y="66">Q7</text>
<text x="101.8" y="68.6">Q6</text>
<text x="135.9" y="66">BUSA7</text>
<text x="135.9" y="68.6">BUSA6</text>
<text x="135.9" y="71.1">BUSA5</text>
<text x="165.3" y="66">Q7</text>
<text x="165.3" y="68.6">Q6</text>
<text x="165.3" y="71.1">Q5</text>
<text x="199.4" y="68.6">BUSB6</text>
<text x="199.4" y="66">BUSB7</text>
<text x="199.4" y="71.1">BUSB5</text>
<text x="237.7" y="69.8">Q7</text>
<text x="36.8" y="73.7">DATAINT0</text>
<text x="36.8" y="76.2">DATAINT1</text>
<text x="76.2" y="73.7">Q0</text>
<text x="76.2" y="76.2">Q1</text>
<text x="101.8" y="76.2">Q3</text>
<text x="101.8" y="73.7">Q4</text>
<text x="135.9" y="73.7">BUSA4</text>
<text x="135.9" y="76.2">BUSA3</text>
<text x="165.3" y="73.7">Q4</text>
<text x="165.3" y="76.2">Q3</text>
<text x="199.4" y="73.7">BUSB4</text>
<text x="199.4" y="76.2">BUSB3</text>
<text x="237.7" y="72.4">Q6</text>
<text x="237.7" y="74.9">Q5</text>
<text x="237.7" y="77.5">Q4</text>
<text x="36.8" y="78.7">DATAINT3</text>
<text x="36.8" y="81.3">DATAINT5</text>
<text x="36.8" y="83.8">DATAINT7</text>
<text x="76.2" y="83.8">Q7</text>
<text x="76.2" y="81.3">Q5</text>
<text x="76.2" y="78.7">Q3</text>
<text x="101.8" y="81.3">Q1</text>
<text x="101.8" y="78.7">Q2</text>
<text x="101.8" y="83.8">Q0</text>
<text x="135.9" y="78.7">BUSA2</text>
<text x="135.9" y="81.3">BUSA1</text>
<text x="135.9" y="83.8">BUSA0</text>
<text x="165.3" y="81.3">Q1</text>
<text x="165.3" y="83.8">Q0</text>
<text x="165.3" y="78.7">Q2</text>
<text x="199.4" y="78.7">BUSB2</text>
<text x="199.4" y="81.3">BUSB1</text>
<text x="199.4" y="83.8">BUSB0</text>
<text x="236.7" y="95.2">Q11</text>
<text x="236.7" y="97.8">Q10</text>
<text x="237.7" y="100.3">Q9</text>
<text x="237.7" y="102.9">Q8</text>
<text x="36.8" y="119.4">DATAINT8</text>
<text x="76.2" y="119.4">Q8</text>
<text x="101.8" y="119.4">Q8</text>
<text x="134.6" y="119.4">BUSA8</text>
<text x="165.3" y="119.4">Q8</text>
<text x="198.1" y="119.4">BUSB8</text>
<text x="36.8" y="121.9">DATAINT10</text>
<text x="36.8" y="124.5">DATAINT12</text>
<text x="76.2" y="124.5">Q12</text>
<text x="76.2" y="121.9">Q10</text>
<text x="100.8" y="124.5">Q10</text>
<text x="101.8" y="121.9">Q9</text>
<text x="134.6" y="124.5">BUSA10</text>
<text x="134.6" y="121.9">BUSA9</text>
<text x="164.3" y="124.5">Q10</text>
<text x="165.3" y="121.9">Q9</text>
<text x="198.1" y="121.9">BUSB9</text>
<text x="198.1" y="124.5">BUSB10</text>
<text x="236.7" y="120.6">Q15</text>
<text x="236.7" y="123.2">Q14</text>
<text x="236.7" y="125.7">Q13</text>
<text x="36.8" y="129.5">DATAINT15</text>
<text x="36.8" y="127">DATAINT14</text>
<text x="76.2" y="129.5">Q15</text>
<text x="76.2" y="127">Q14</text>
<text x="100.8" y="127">Q11</text>
<text x="100.8" y="129.5">Q12</text>
<text x="134.6" y="129.5">BUSA12</text>
<text x="134.6" y="127">BUSA11</text>
<text x="164.3" y="129.5">Q12</text>
<text x="164.3" y="127">Q11</text>
<text x="198.1" y="127">BUSB11</text>
<text x="198.1" y="129.5">BUSB12</text>
<text x="236.7" y="128.3">Q12</text>
<text x="36.8" y="137.2">DATAINT9</text>
<text x="36.8" y="134.6">DATAINT11</text>
<text x="36.8" y="132.1">DATAINT13</text>
<text x="76.2" y="132.1">Q13</text>
<text x="76.2" y="134.6">Q11</text>
<text x="76.2" y="137.2">Q9</text>
<text x="100.8" y="132.1">Q13</text>
<text x="100.8" y="134.6">Q14</text>
<text x="100.8" y="137.2">Q15</text>
<text x="134.6" y="137.2">BUSA15</text>
<text x="134.6" y="134.6">BUSA14</text>
<text x="134.6" y="132.1">BUSA13</text>
<text x="164.3" y="132.1">Q13</text>
<text x="164.3" y="137.2">Q15</text>
<text x="164.3" y="134.6">Q14</text>
<text x="198.1" y="132.1">BUSB13</text>
<text x="198.1" y="134.6">BUSB14</text>
<text x="198.1" y="137.2">BUSB15</text>
</g>
<g font-size="1.8" fill="#848400">
<text x="35.5" y="89.8">CLK</text>
<text x="35.7" y="92.3">SET</text>
<text x="97.6" y="92.3">OUTA</text>
<text x="161.1" y="92.3">OUTB</text>
<text x="35.5" y="143.1">CLK</text>
<text x="35.7" y="145.7">SET</text>
<text x="97.6" y="145.7">OUTA</text>
<text x="161.1" y="145.7">OUTB</text>
<text x="43.3" y="172.3">SET</text>
<text x="41.7" y="182.5">OUTA</text>
<text x="41.7" y="192.7">OUTB</text>
</g>
</svg>
